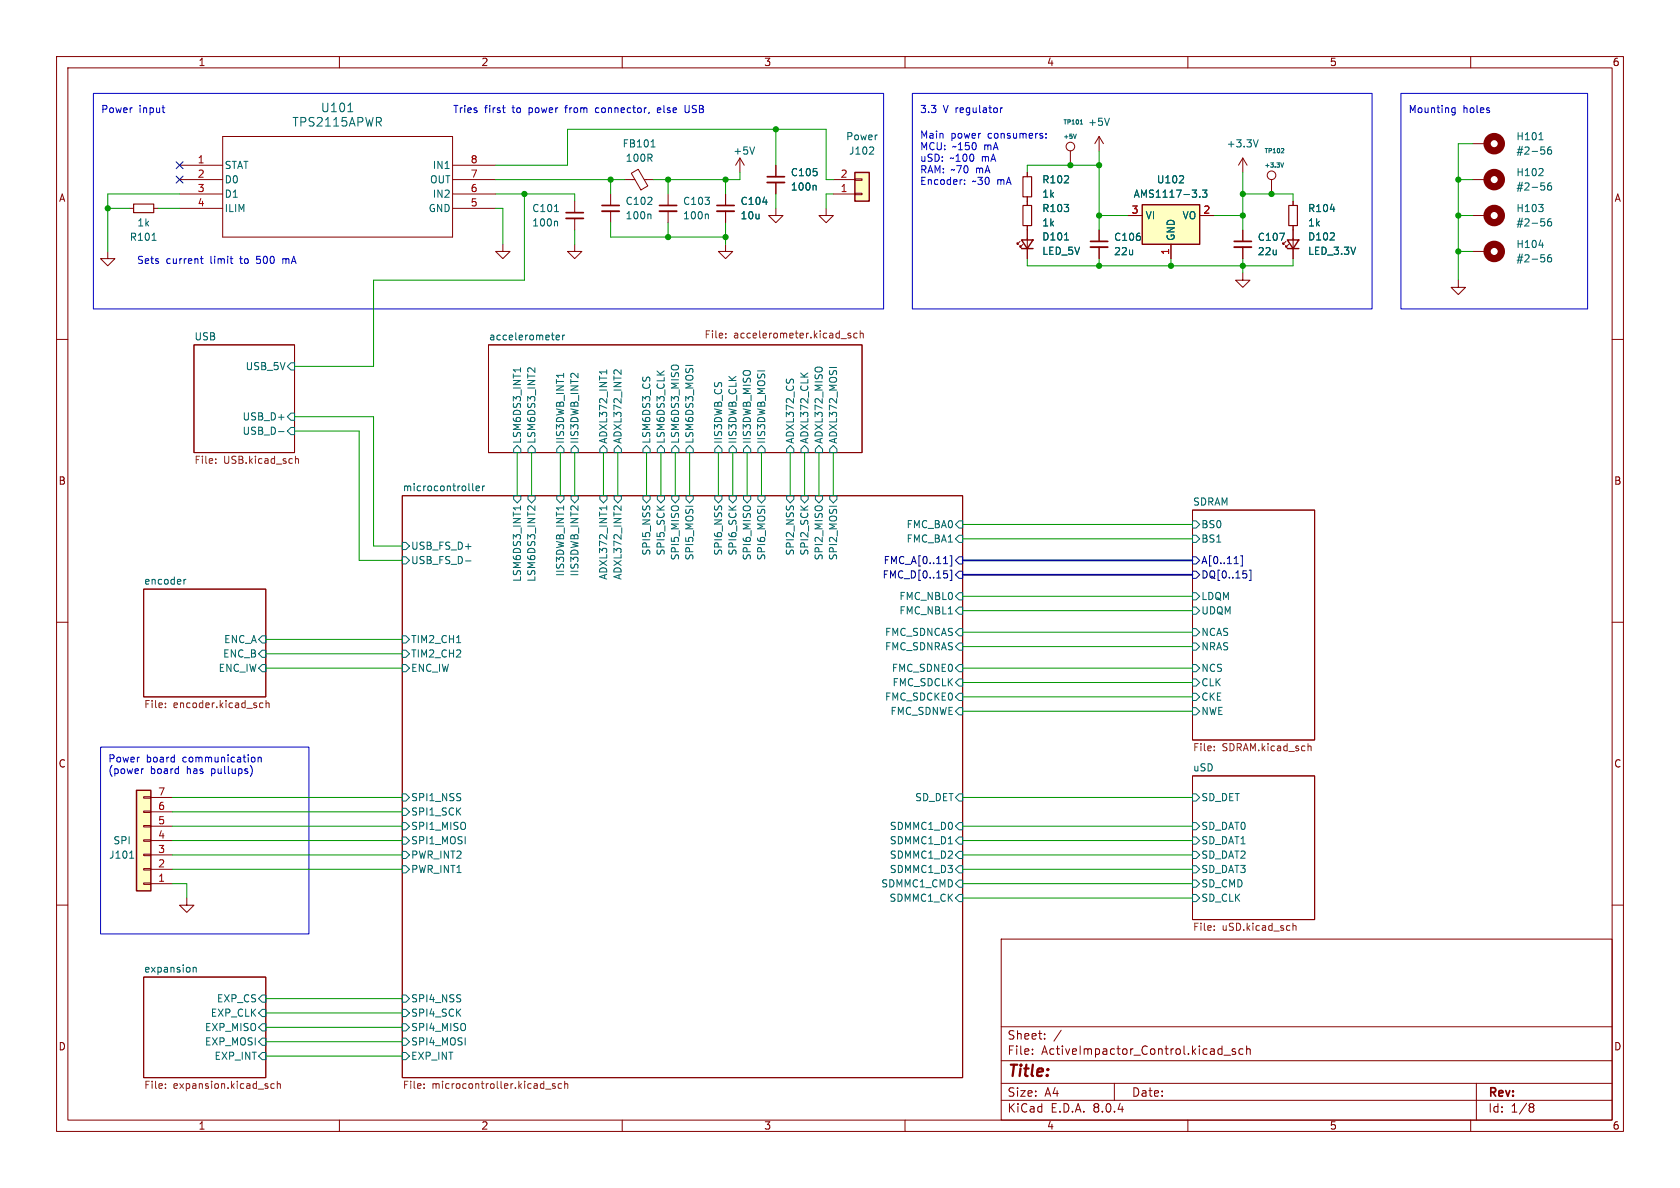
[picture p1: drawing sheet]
<svg xmlns="http://www.w3.org/2000/svg" width="297mm" height="210mm" viewBox="0 0 297 210" stroke-linecap="round" stroke-linejoin="round" font-family="sans-serif">
<g fill="none" stroke="#840000" stroke-width=".18">
<path d="M10 10h277v190h-277zM12 12h273v186h-273zM60 10v2M110 10v2M160 10v2M210 10v2M260 10v2M22.9 36.8h.7M27.2 36.8h.7M146 36.8v1.3h1.3l-1.3 1.3-1.2-1.3h1.2M228.6 35.6v.7M228.6 39.9v5.8"/>
<path d="M260.3 25.4h2.6M260.3 38.1h2.6M260.3 31.8h2.6M10 60h2M227.3 42.7l-.5 .5v-.3v.3h.3M227.8 43.2l-.5 .5v-.3v.3h.3M257.8 49.5v1.3h1.3l-1.3 1.3-1.3-1.3h1.3M285 60h2M34.3 61h17.8v19h-17.8zM86.4 61h66v19h-66zM71.1 87.6h99.1v102.9h-99.1zM210.8 90.2h21.6v40.6h-21.6z"/>
<path d="M10 110h2M25.4 104.1h21.6v19.1h-21.6zM285 110h2M210.8 137.2h21.6v25.4h-21.6zM10 160h2M33 158.8v1.2h1.3l-1.3 1.3-1.3-1.3h1.3M285 160h2M25.4 172.7h21.6v17.8h-21.6zM177 166h108v32h-108zM60 198v2M110 198v2M160 198v2"/>
<path d="M177 194.5h108M177 191.5h108M177 187.5h108M177 181.5h108M182.5 186.3v.1M182.5 185.5v.1M184.7 183.6v.1M184.7 182.8v.1M187.6 182.1l-1.3 2M197 191.5v3M210 198v2M216.4 186.5h1.1"/>
<path d="M218.4 185.5l-.4-.1-.2 .2 .1 .2 .5 .2v.3h-.6M219.7 185.5l-.4-.1-.3 .3v.4l.2 .2h.5M220.4 185.5l.2-.1 .4 .1v.9M220.4 184.9v1.5M260 198v2M261 191.5v6.5M270.6 195.1h.3l.3 .3-.3 .3M270.6 195.7h.3M270.9 195.7l.2 .2 .1 .4-.3 .3h-.3"/>
</g>
<g fill="none" stroke="#006464" stroke-width=".18">
<path d="M235.2 37h.8M272 36.1h.8l-.4 .5M272 31.1h.8M272.1 24.7h.7M272.7 36.7v.6M272.7 29.9v.4M273 26.6v.5M273 32.9v.6M273 39.3v.5M274.2 26h-.4a.85 .85 0 0 0 0 1.2l.4-.1 .1-.4-.2-.2h-.4l-.1 .2M274.2 32.3l-.4 .1a.85 .85 0 0 0 0 1.2l.4-.1 .1-.4-.2-.3-.4 .1-.1 .2M274.2 38.7h-.4a.85 .85 0 0 0 0 1.2l.4-.1 .1-.4-.2-.2h-.4l-.1 .2"/>
<path d="M26.9 42.5h.7M98.3 59.7l.6-.2v-.2l-.4-.1-.2 .2 .1 .6h.5M99.5 59.2v.9M99.8 59.2l-.3 .3M49.2 76.3h1M50.8 64.8l.6-.7h.7v1.3h-.7zM50.8 73.7l.6-.7h.7v1.3h-.7zM50.8 76.2l.6-.6h.7v1.2h-.7zM91.4 78.7l.7 .7v.6h-1.3v-.6zM92 65v.7M92 65.4h-1.3l.2 .1M93.3 79.4l.7-.7 .6 .7v.6h-1.3z"/>
<path d="M94.6 65v.8l-.8-.7-.3-.1-.1 .1M99.1 78.7l.6 .7v.6h-1.3v-.6zM99.6 66v.7M101.6 78.7l.6 .7v.6h-1.2v-.6zM106.7 78.7l.6 .7v.6h-1.3v-.6zM107.3 65.4v.7M107.3 65.7h-1.3l.3 .3M109.2 78.7l.7 .7v.6h-1.3v-.6zM109.8 65.4v.8l-.9-.8-.3 .1-.1 .4M114.3 78.7l.6 .7v.6h-1.2v-.6zM116.2 79.4l.6-.7 .7 .7v.6h-1.3zM119.4 78.7l.6 .7v.6h-1.3v-.6z"/>
<path d="M121.9 78.7l.7 .7v.6h-1.3v-.6zM126.4 79.4l.6-.7 .6 .7v.6h-1.2zM128.9 79.4l.6-.7 .7 .7v.6h-1.3zM131.4 79.4l.7-.7 .6 .7v.6h-1.3zM134.6 78.7l.7 .7v.6h-1.3v-.6zM139.7 78.7l.6 .7v.6h-1.2v-.6zM141.5 65.9l.8 .8M142.2 78.7l.7 .7v.6h-1.3v-.6zM142.8 65.9l-.7 .6M144.3 65h.9M144.8 78.7l.6 .7v.6h-1.3v-.6zM146.6 65h1.3"/>
<path d="M147.3 78.7l.7 .7v.6h-1.3v-.6zM71.1 98.4h.7l.6 .7-.6 .6h-.7zM71.1 95.9h.7l.6 .6-.6 .7h-.7zM82.3 99.2h1M83.6 85.5v1.1l.1 .2M84.2 86.3l.6-.1-.1-.2-.4-.1-.1 .2v.6h.5M85.3 85.9v.9M85.7 85.9l-.4 .3M90.8 87.6h1.3v.7l-.7 .6-.6-.6zM92 89.4v.8M92 89.8h-1.3l.2 .1M93.3 87.6h1.3v.7l-.6 .6-.7-.6z"/>
<path d="M94.6 89.4v.8l-.8-.7-.3-.1-.1 .2M98.4 87.6h1.3v.7l-.6 .6-.7-.6zM99.6 89.4v.8M101 87.6h1.2v.7l-.6 .6-.6-.6zM106 87.6h1.3v.7l-.6 .6-.7-.6zM107.3 89.8h-1.3l.3 .2M107.3 89.4v.8M108.6 87.6h1.3v.7l-.7 .6-.6-.6zM109.8 89.4v.8l-.9-.8-.3 .2-.1 .4M113.7 87.6h1.2v.7l-.6 .6-.6-.6zM116.2 87.6h1.3v.7l-.7 .6-.6-.6zM118.7 87.6h1.3v.7l-.6 .6-.7-.6z"/>
<path d="M121.3 87.6h1.3v.7l-.7 .6-.6-.6zM126.4 87.6h1.2v.7l-.6 .6-.6-.6zM128.9 87.6h1.3v.7l-.7 .6-.6-.6zM131.4 87.6h1.3v.7l-.6 .6-.7-.6zM134 87.6h1.3v.7l-.7 .6-.6-.6zM139.1 87.6h1.2v.7l-.6 .6-.6-.6zM141.6 87.6h1.3v.7l-.7 .6-.6-.6zM144.1 87.6h1.3v.7l-.6 .6-.7-.6zM146.7 87.6h1.3v.7l-.7 .6-.6-.6zM169.5 94.6h.7v1.3h-.7l-.6-.6zM169.5 92.1h.7v1.2h-.7l-.6-.6zM210.8 94.6h.7l.6 .7-.6 .6h-.7z"/>
<path d="M210.8 92.1h.7l.6 .6-.6 .6h-.7zM32.5 102.4v.9M32.9 102.4l-.4 .3M45.7 115.6l.7-.7h.6v1.3h-.6zM46.4 117.5h.6v1.2h-.6l-.7-.6zM46.4 112.4h.6v1.3h-.6l-.7-.7zM71.1 117.5h.7l.6 .6-.6 .6h-.7zM71.1 114.9h.7l.6 .7-.6 .6h-.7zM71.1 112.4h.7l.6 .6-.6 .7h-.7zM80.7 113.6h.7M169.5 107.3h.7v1.3h-.7l-.6-.6zM169.5 104.8h.7v1.2h-.7l-.6-.6z"/>
<path d="M169.5 113.7h.7v1.2h-.7l-.6-.6zM169.5 117.5h.7v1.2h-.7l-.6-.6zM169.5 111.1h.7v1.3h-.7l-.6-.6zM210.8 117.5h.7l.6 .6-.6 .6h-.7zM210.8 111.1h.7l.6 .7-.6 .6h-.7zM210.8 107.3h.7l.6 .7-.6 .6h-.7zM210.8 113.7h.7l.6 .6-.6 .6h-.7zM210.8 104.8h.7l.6 .6-.6 .6h-.7zM169.5 125.1h.7v1.3h-.7l-.6-.7zM169.5 122.6h.7v1.2h-.7l-.6-.6zM169.5 120h.7v1.3h-.7l-.6-.6zM210.8 120h.7l.6 .7-.6 .6h-.7z"/>
<path d="M210.8 122.6h.7l.6 .6-.6 .6h-.7zM210.8 125.1h.7l.6 .6-.6 .7h-.7zM71.1 148h.7l.6 .6-.6 .6h-.7zM71.1 145.4h.7l.6 .7-.6 .6h-.7zM71.1 140.3h.7l.6 .7-.6 .6h-.7zM71.1 153h.7l.6 .7-.6 .6h-.7zM71.1 150.5h.7l.6 .6-.6 .7h-.7zM71.1 142.9h.7l.6 .6-.6 .6h-.7zM169.5 153h.7v1.3h-.7l-.6-.6zM169.5 155.6h.7v1.2h-.7l-.6-.6zM169.5 140.3h.7v1.3h-.7l-.6-.6zM169.5 145.4h.7v1.3h-.7l-.6-.6z"/>
<path d="M169.5 148h.7v1.2h-.7l-.6-.6zM169.5 158.1h.7v1.3h-.7l-.6-.6zM169.5 150.5h.7v1.3h-.7l-.6-.7zM210.8 145.4h.7l.6 .7-.6 .6h-.7zM210.8 148h.7l.6 .6-.6 .6h-.7zM210.8 140.3h.7l.6 .7-.6 .6h-.7zM210.8 153h.7l.6 .7-.6 .6h-.7zM210.8 150.5h.7l.6 .6-.6 .7h-.7zM210.8 155.6h.7l.6 .6-.6 .6h-.7zM210.8 158.1h.7l.6 .7-.6 .6h-.7zM34.1 171v.8M34.1 171.1l.2-.1 .3 .1 .1 .7"/>
<path d="M46.4 178.4h.6v1.3h-.6l-.7-.6zM46.4 175.9h.6v1.3h-.6l-.7-.7zM71.1 175.9h.7l.6 .6-.6 .7h-.7zM71.1 178.4h.7l.6 .7-.6 .6h-.7zM46.4 181h.6v1.2h-.6l-.7-.6zM46.4 186.1h.6v1.2h-.6l-.7-.6zM46.4 183.5h.6v1.3h-.6l-.7-.6zM71.1 186.1h.7l.6 .6-.6 .6h-.7zM71.1 181h.7l.6 .6-.6 .6h-.7zM71.1 183.5h.7l.6 .7-.6 .6h-.7z"/>
</g>
<g fill="none" stroke="#000084" stroke-width=".18">
<path d="M168 98.2h.3v1.9h-.3M169.5 98.4h.7v1.3h-.7l-.6-.6zM210.8 98.4h.7l.6 .7-.6 .6h-.7zM218.2 99.6h.7M219.3 98.2h.3v1.9h-.3M166.9 100.9h.6M167.4 101.5l.1 .1-.1 .5M168 100.8h.3v1.8h-.3M169.5 101h.7v1.2h-.7l-.6-.6zM210.8 101h.7l.6 .6-.6 .6h-.7zM219.8 100.9h.6M220.3 101.5l.1 .1-.1 .5"/>
<path d="M220.8 100.8h.3v1.8h-.3"/>
</g>
<g fill="none" stroke="#725600" stroke-width=".18">
<path d="M128.3 59.6v.1M128.3 59v.1M150.4 59l-.3-.1-.2 .2 .1 .2 .4 .1v.3h-.5M151.5 59l-.3-.1-.3 .2 .1 .6h.5M152.1 59l.2-.1 .3 .1v.7M152.1 58.5v1.2M38.1 81.8v.1M38.1 81.1v.2M52.2 80.6v1.3M52.2 81.2l.2-.1h.3l.1 .8M29.2 124.3v.1M29.2 125v.1"/>
<path d="M46.5 124.3h-.4l-.2 .2 .1 .5h.5M47 124.4l.2-.1h.3l.1 .8M47 123.8v1.3M214.7 132.6v.1M214.7 131.9v.2M231.2 132l.2-.1h.3l.1 .8M214.7 163.7v.1M214.7 164.3v.2M228.6 163.2v1.3M228.6 163.7l.2-.1 .3 .1v.8M29.2 192.3v.1M29.2 191.6v.1"/>
<path d="M48.5 191.6h-.4l-.2 .2 .1 .5h.5M49 191.7l.2-.1h.3l.1 .8M49 191.1v1.3M75 192.3v.1M75 191.6v.1M96.4 192.5h1M98.1 191.6h-.3l-.2 .1 .1 .2 .4 .1v.3h-.5M99.3 191.6h-.4l-.2 .2 .1 .5h.5M99.8 191.7l.2-.1h.3l.1 .8M99.8 191.1v1.3"/>
</g>
<g fill="none" stroke="#840000" stroke-width="1.3">
<circle cx="264.2" cy="31.7" r="1.27"/>
<circle cx="264.2" cy="25.4" r="1.27"/>
<circle cx="264.2" cy="38.1" r="1.27"/>
</g>
<path d="M23.6 36.1h3.6v1.5h-3.6zM227.8 36.3h1.6v3.6h-1.6z" fill="none" stroke="#840000" stroke-width=".2"/>
<path d="M227.6 42.4h2l-1 1.5zM227.6 43.9h2" fill="none" stroke="#840000" stroke-width=".25"/>
<path d="M151.1 30.5h2.6v5.1h-2.6z" fill="#ffffc2"/>
<g fill="none" stroke="#840000" stroke-width=".18">
<path d="M147.3 34.3h3.8M147.3 31.8h3.8M151.1 31.6h1.3v.3h-1.3zM151.1 34.2h1.3v.2h-1.3zM224.8 31.8v2.5"/>
<circle cx="224.8" cy="31" r=".76"/>
</g>
<path d="M151.1 30.5h2.6v5.1h-2.6z" fill="none" stroke="#840000" stroke-width=".25"/>
<path d="M154.3 26l.2 .2-.1 .3-.7 .7h.8M226.4 28.8l.3 .8 .2-.8M226.8 26.3l.2 .1-.1 .2-.4 .4h.5" fill="none" stroke="#006464" stroke-width=".18"/>
<path d="M24.1 139.7h2.6v17.8h-2.6z" fill="#ffffc2"/>
<g fill="none" stroke="#840000" stroke-width=".18">
<path d="M31.7 29.2h7.7M31.7 31.8h7.7M31.7 34.3h7.7M31.7 36.8h7.7M39.4 24.1h40.6v17.8h-40.6zM80 29.2h7.6M80 31.8h7.6M80 34.3h7.6M80 36.8h7.6M110.5 31.8h1.7M111.6 30.6l1.2-.7 1.7 3-1.2 .7zM113.9 31.8h1.7"/>
<path d="M118.1 34.3v2M118.1 37.3v2.1M128.3 34.3v2M128.3 37.3v2.1M130.8 27.9l-.8 1.3M130.8 27.9v2.6M130.8 27.9l.8 1.3M137.2 36.8v1.3h1.2l-1.2 1.3-1.3-1.3h1.3M137.2 29.2v2M137.2 32.3v2M181.6 30.5v.7M181.6 34.8v.8"/>
<path d="M19 44.5v1.2h1.3l-1.3 1.3-1.2-1.3h1.2M260.3 44.5h2.6M25.4 140.8h1.3v.3h-1.3zM25.4 143.4h1.3v.2h-1.3zM25.4 145.9h1.3v.3h-1.3zM25.4 148.5h1.3v.2h-1.3zM25.4 151h1.3v.3h-1.3zM25.4 153.5h1.3v.3h-1.3zM25.4 156.1h1.3v.2h-1.3zM26.7 156.2h3.8M26.7 153.7h3.8M26.7 151.1h3.8"/>
<path d="M26.7 148.6h3.8M26.7 146.1h3.8M26.7 143.5h3.8M26.7 141h3.8"/>
</g>
<path d="M24.1 139.7h2.6v17.8h-2.6z" fill="none" stroke="#840000" stroke-width=".25"/>
<path d="M61.5 19.7h.9M115.1 26h.7M115.3 24.9l.2-.2v1.3M125.1 37.8l.1 .2v.7M133.4 26l-.4 1.2M134.9 35.7h.7M144.1 32.8l.2 .1v.7M272.1 43.3h.8M273 45.6v.6M274.2 45l-.4 .1a.85 .85 0 0 0 0 1.2l.4-.1 .1-.4-.2-.3-.4 .1-.1 .2M22.9 151.7h.7" fill="none" stroke="#006464" stroke-width=".18"/>
<circle cx="264.2" cy="44.4" r="1.27" fill="none" stroke="#840000" stroke-width="1.3"/>
<path d="M116.6 37.3h3M126.7 37.3h3.1M135.6 32.3h3.1" fill="none" stroke="#840000" stroke-width=".33"/>
<path d="M116.6 36.3h3M126.7 36.3h3.1M135.6 31.2h3.1" fill="none" stroke="#840000" stroke-width=".3"/>
<path d="M180.8 31.2h1.6v3.6h-1.6z" fill="none" stroke="#840000" stroke-width=".2"/>
<path d="M201.9 36.2h10.2v7h-10.2z" fill="#ffffc2"/>
<path d="M201.9 36.2h10.2v7h-10.2zM180.6 42.4h2l-1 1.5zM180.6 43.9h2" fill="none" stroke="#840000" stroke-width=".25"/>
<g fill="none" stroke="#840000" stroke-width=".18">
<path d="M101.6 35.6v2M101.6 38.6v2M107.9 34.3v2M107.9 37.3v2.1M128.3 34.3v2M128.3 37.3v2.1M137.2 29.2v2M137.2 32.3v2M181.6 30.5v.7M181.6 34.8v1.5M181.6 39.9v5.8M189.2 26.7v2.5"/>
<path d="M194.3 24.1v2.6M194.3 24.1l-.8 1.3M194.3 24.1l.8 1.3M199.4 38.1h2.5M212.1 38.1h2.5M219.7 27.9l-.8 1.3M219.7 27.9v2.6M219.7 27.9l.8 1.3M228.6 35.6v.7M228.6 39.9v2.5M88.9 43.2v1.3h1.3l-1.3 1.2-1.3-1.2h1.3M101.6 43.2v1.3h1.3l-1.3 1.2-1.3-1.2h1.3"/>
<path d="M128.3 43.2v1.3h1.2l-1.2 1.2-1.3-1.2h1.3M180.3 42.7l-.5 .5v-.3v.3h.3M180.8 43.2l-.5 .5v-.3v.3h.3M194.3 40.6v2.1M194.3 43.7v2M207 43.2v2.5M219.7 48.3v1.2h1.3l-1.3 1.3-1.3-1.3h1.3M219.7 40.6v2.1M219.7 43.7v2M228.6 43.9v1.8"/>
<circle cx="189.2" cy="25.9" r=".76"/>
</g>
<g fill="none" stroke="#006464" stroke-width=".18">
<path d="M98 37.4h.7M98.4 39.1l.2 .2v.6M114.9 37.8l.2 .2v.7M134.9 35.7h.7M144.1 32.8l.2 .1v.7M190.3 23.7l-.3 .8M191 21.9h.4M191.1 21.3l.1-.1v.7M196.1 20.9l-.4 1.3M208.5 32.3h.7M209.2 31.2v.4M212.1 34.7v.2"/>
<path d="M212.6 33.6h.8l-.5 .5 .4 .1v.5l-.2 .2-.5-.2M222.4 24.7l-.4 1.3M235.2 37h.8M188.2 42.4h.7M226.2 41.2h.9l-.6 1.3"/>
</g>
<path d="M100.1 38.6h3M106.4 37.3h3.1M192.8 43.7h3M218.2 43.7h3" fill="none" stroke="#840000" stroke-width=".33"/>
<path d="M100.1 37.6h3M106.4 36.3h3.1M192.8 42.7h3M218.2 42.7h3" fill="none" stroke="#840000" stroke-width=".3"/>
<path d="M180.8 36.3h1.6v3.6h-1.6z" fill="none" stroke="#840000" stroke-width=".2"/>
<g fill="none" stroke="#0000c2" stroke-width=".18">
<path d="M16.5 16.5h139.7v38.1h-139.7zM28.6 19.1h.5M28.9 19.8l.2 .1M88.8 19.1h.5M89.1 19.8l.2 .1M105.5 19.1l-.2 .2v.4l.2 .2M114.8 19.8l-.2 .3M116.6 19.1h-.2l-.2 .1 .1 .6 .3 .1M116.8 19.4l-.6 .1M121.1 18.6l.1 1.2 .2 .1 .3-.1M161.3 16.5h81.3v38.1h-81.3zM176.9 19.1v.8"/>
<path d="M177.2 19.1l-.3 .2M247.6 16.5h33.1v38.1h-33.1zM256.7 19.8l.2 .1 .3-.1M257.2 19.1v1l-.2 .2h-.3M257.2 19.1h-.3l-.2 .1M170.5 32.5v.1M170.5 31.8v.1M184.3 24.1v.3M184.9 24.3v.1M184.9 23.6v.2M35.4 45.7h.5M35.6 45.3v1.1l.3 .2"/>
<path d="M40.7 45.7h.5M40.9 46.5l.3 .1M50 45.7v.9M50.2 45.7l-.2 .2M17.8 132.1h36.8v33h-36.8zM25.4 135.9l-.4 .2M44.3 135.4a1.49 1.49 0 0 1 0 1.8M44.7 133.9h.3l.1 .2-.1 .5-.3 .1M45.6 134l.2-.1h.3l.1 .8M45.6 133.9v.8"/>
</g>
<path d="M170.2 99.1h40.6M170.2 101.6h40.6" fill="none" stroke="#000084" stroke-width=".3"/>
<g fill="none" stroke="#009600" stroke-width=".18">
<path d="M19 36.8h3.9M27.9 36.8h3.8M31.7 34.3h-12.7v10.2M87.6 34.3h14v1.3M87.6 31.8h22.9M87.6 29.2h12.7v-6.3h45.7v8.9h1.3M87.6 36.8h1.3v6.4M92.7 34.3v15.2h-26.7v15.3h-13.9M107.9 39.4v2.5h20.4M107.9 31.8v2.5M118.1 31.8v2.5M118.1 39.4v2.5"/>
<path d="M128.3 31.8v2.5M128.3 39.4v3.8M130.8 30.5v1.3h-15.2M137.2 22.9v6.3M137.2 34.3v2.5M147.3 34.3h-1.3v2.5M194.3 38.1h5.1M194.3 29.2h-12.7v1.3M194.3 26.7v13.9M214.6 38.1h5.1M219.7 30.5v10.1M219.7 34.3h8.9v1.3"/>
<path d="M257.8 38.1h2.5M257.8 31.8h2.5M260.3 25.4h-2.5v24.1M101.6 40.6v2.6M181.6 45.7v1.3h47v-1.3M194.3 45.7v1.3M207 45.7v1.3M219.7 45.7v2.6M257.8 44.5h2.5M52.1 76.2h11.4v22.9h7.6M52.1 73.7h13.9v22.8h5.1M91.4 80v7.6"/>
<path d="M94 80v7.6M99.1 80v7.6M101.6 80v7.6M106.7 80v7.6M109.2 80v7.6M114.3 80v7.6M116.8 80v7.6M119.4 80v7.6M121.9 80v7.6M127 80v7.6M129.5 80v7.6M132.1 80v7.6"/>
<path d="M134.6 80v7.6M139.7 80v7.6M142.2 80v7.6M144.8 80v7.6M147.3 80v7.6M170.2 92.7h40.6M170.2 95.3h40.6M47 118.1h24.1M47 115.6h24.1M47 113h24.1M170.2 118.1h40.6M170.2 105.4h40.6"/>
<path d="M170.2 108h40.6M170.2 114.3h40.6M170.2 111.8h40.6M170.2 120.7h40.6M170.2 125.7h40.6M170.2 123.2h40.6M30.5 156.2h2.5v2.6M30.5 153.7h40.6M30.5 151.1h40.6M30.5 146.1h40.6M30.5 148.6h40.6M30.5 143.5h40.6"/>
<path d="M30.5 141h40.6M170.2 156.2h40.6M170.2 153.7h40.6M170.2 151.1h40.6M170.2 146.1h40.6M170.2 148.6h40.6M170.2 141h40.6M170.2 158.8h40.6M47 176.5h24.1M47 179.1h24.1M47 181.6h24.1M47 186.7h24.1"/>
<path d="M47 184.2h24.1"/>
</g>
<path d="M31.1 31.1l1.3 1.3M31.1 28.6l1.3 1.2M32.4 31.1l-1.3 1.3M32.4 28.6l-1.3 1.2" fill="none" stroke="#000084" stroke-width=".18"/>
<g fill="#009600" stroke="#009600" stroke-width=".18">
<circle cx="118.1" cy="41.9" r=".46"/>
<circle cx="128.3" cy="41.9" r=".46"/>
<circle cx="107.9" cy="31.8" r=".46"/>
<circle cx="224.8" cy="34.3" r=".46"/>
<circle cx="219.7" cy="34.3" r=".46"/>
<circle cx="257.8" cy="31.8" r=".46"/>
<circle cx="257.8" cy="44.5" r=".46"/>
<circle cx="257.8" cy="38.1" r=".46"/>
<circle cx="194.3" cy="38.1" r=".46"/>
<circle cx="219.7" cy="47" r=".46"/>
<circle cx="207" cy="47" r=".46"/>
<circle cx="194.3" cy="47" r=".46"/>
<circle cx="128.3" cy="31.8" r=".46"/>
<circle cx="137.2" cy="22.9" r=".46"/>
<circle cx="118.1" cy="31.8" r=".46"/>
<circle cx="219.7" cy="38.1" r=".46"/>
<circle cx="194.3" cy="29.2" r=".46"/>
<circle cx="189.2" cy="29.2" r=".46"/>
<circle cx="92.7" cy="34.3" r=".46"/>
<circle cx="19" cy="36.8" r=".46"/>
</g>
<text font-size="2.8" fill="#840000" x="178" y="190.9">Title:</text>
<g font-size="2.1" fill="#006464">
<text x="51.6" y="22.6">TPS2115APWR</text>
<text x="56.6" y="20">U101</text>
</g>
<g font-size="2.1" fill="#840000">
<text x="178" y="184">Sheet:</text>
<text x="178" y="186.7">File:</text>
<text x="184.1" y="186.7">ActiveImpactor_Control.kicad_sch</text>
<text x="178" y="196.9">KiCad</text>
<text x="178" y="194.1">Size:</text>
<text x="184.7" y="194.1">A4</text>
<text x="185.7" y="196.9">E.D.A.</text>
<text x="193.3" y="196.9">8.0.4</text>
<text x="200" y="194.1">Date:</text>
<text x="263" y="194.3">Rev:</text>
<text x="263" y="196.9">Id:</text>
<text x="267.1" y="196.9">1/8</text>
</g>
<g font-size="1.8" fill="#840000">
<text x="35" y="11.9">1</text>
<text x="85" y="11.9">2</text>
<text x="135" y="11.9">3</text>
<text x="185" y="11.9">4</text>
<text x="235" y="11.9">5</text>
<text x="285" y="11.9">6</text>
<text x="10.3" y="35.9">A</text>
<text x="285.3" y="35.9">A</text>
<text x="10.3" y="85.9">B</text>
<text x="285.3" y="85.9">B</text>
<text x="10.3" y="135.9">C</text>
<text x="285.3" y="135.9">C</text>
<text x="10.3" y="185.9">D</text>
<text x="285.3" y="185.9">D</text>
<text x="35" y="199.9">1</text>
<text x="85" y="199.9">2</text>
<text x="135" y="199.9">3</text>
<text x="185" y="199.9">4</text>
<text x="235" y="199.9">5</text>
<text x="285" y="199.9">6</text>
</g>
<g font-size="1.8" fill="#0000c2">
<text x="17.8" y="20.1">Power</text>
<text x="24.6" y="20.1">input</text>
<text x="80" y="20.1">Tries</text>
<text x="85.7" y="20.1">first</text>
<text x="90.7" y="20.1">to</text>
<text x="93.7" y="20.1">power</text>
<text x="100.4" y="20.1">from</text>
<text x="105.9" y="20.1">connector,</text>
<text x="117.1" y="20.1">else</text>
<text x="122.1" y="20.1">USB</text>
<text x="162.6" y="20.1">3.3</text>
<text x="166.8" y="20.1">V regulator</text>
<text x="248.9" y="20.1">Mounting</text>
<text x="258.6" y="20.1">holes</text>
<text x="162.6" y="24.6">Main</text>
<text x="162.6" y="26.6">MCU:</text>
<text x="162.6" y="28.7">uSD:</text>
<text x="168" y="28.7">~100</text>
<text x="168.1" y="24.6">power</text>
<text x="168.4" y="26.6">~150</text>
<text x="173.7" y="28.7">mA</text>
<text x="174.1" y="26.6">mA</text>
<text x="174.8" y="24.6">consumers:</text>
<text x="162.6" y="30.7">RAM: ~70</text>
<text x="162.6" y="32.8">Encoder:</text>
<text x="171.9" y="32.8">~30</text>
<text x="172.6" y="30.7">mA</text>
<text x="176.4" y="32.8">mA</text>
<text x="24.1" y="46.7">Sets</text>
<text x="29.4" y="46.7">current</text>
<text x="37.3" y="46.7">limit</text>
<text x="42.8" y="46.7">to</text>
<text x="45.8" y="46.7">500</text>
<text x="50.6" y="46.7">mA</text>
<text x="19" y="134.9">Power</text>
<text x="19" y="136.9">(power</text>
<text x="25.8" y="134.9">board</text>
<text x="26.6" y="136.9">board</text>
<text x="32.4" y="134.9">communication</text>
<text x="33.1" y="136.9">has</text>
<text x="37.6" y="136.9">pullups)</text>
</g>
<g font-size="1.8" fill="#006464">
<text x="192.3" y="22.5">+5V</text>
<text x="110" y="26.3">FB101</text>
<text x="110.5" y="28.8">100R</text>
<text x="129.5" y="27.5">+5V</text>
<text x="149.5" y="25">Power</text>
<text x="150" y="27.5">J102</text>
<text x="216.8" y="26.3">+3.3V</text>
<text x="268" y="25">H101</text>
<text x="268" y="27.5">#2-56</text>
<text x="39.6" y="30.1">STAT</text>
<text x="39.6" y="32.6">D0</text>
<text x="39.6" y="35.2">D1</text>
<text x="75.9" y="32.6">OUT</text>
<text x="76.4" y="35.2">IN2</text>
<text x="76.4" y="30.1">IN1</text>
<text x="139.7" y="31.3">C105</text>
<text x="139.7" y="33.9">100n</text>
<text x="184.2" y="32.6">R102</text>
<text x="184.2" y="35.2">1k</text>
<text x="200.3" y="35.2">AMS1117-3.3</text>
<text x="204.4" y="32.6">U102</text>
<text x="268" y="31.3">H102</text>
<text x="268" y="33.9">#2-56</text>
<text x="24.2" y="40.2">1k</text>
<text x="39.6" y="37.7">ILIM</text>
<text x="75.7" y="37.7">GND</text>
<text x="94" y="37.7">C101</text>
<text x="94" y="40.2">100n</text>
<text x="110.5" y="36.4">C102</text>
<text x="110.5" y="39">100n</text>
<text x="120.7" y="36.4">C103</text>
<text x="120.7" y="39">100n</text>
<text x="130.8" y="36.4">C104</text>
<text x="130.8" y="39">10u</text>
<text x="184.2" y="37.7">R103</text>
<text x="184.2" y="40.2">1k</text>
<text x="202.4" y="39">VI</text>
<text x="209" y="39">VO</text>
<text x="231.1" y="37.7">R104</text>
<text x="231.1" y="40.2">1k</text>
<text x="268" y="37.7">H103</text>
<text x="268" y="40.2">#2-56</text>
<text x="22.8" y="42.8">R101</text>
<text x="184.2" y="42.7">D101</text>
<text x="184.2" y="45.3">LED_5V</text>
<text x="196.9" y="42.8">C106</text>
<text x="196.9" y="45.3">22u</text>
<text x="207.9" y="42.7" transform="rotate(-90 207.9 42.7)">GND</text>
<text x="222.3" y="42.8">C107</text>
<text x="222.3" y="45.3">22u</text>
<text x="231.1" y="42.7">D102</text>
<text x="231.1" y="45.3">LED_3.3V</text>
<text x="268" y="44">H104</text>
<text x="268" y="46.6">#2-56</text>
<text x="34.3" y="60.2">USB</text>
<text x="43.3" y="65.6">USB_5V</text>
<text x="86.4" y="60.2">accelerometer</text>
<text x="42.8" y="74.5">USB_D+</text>
<text x="42.8" y="77.1">USB_D-</text>
<text x="92.3" y="78.5" transform="rotate(-90 92.3 78.5)">LSM6DS3_INT1</text>
<text x="94.8" y="78.5" transform="rotate(-90 94.8 78.5)">LSM6DS3_INT2</text>
<text x="99.9" y="78.5" transform="rotate(-90 99.9 78.5)">IIS3DWB_INT1</text>
<text x="102.5" y="78.5" transform="rotate(-90 102.5 78.5)">IIS3DWB_INT2</text>
<text x="107.5" y="78.5" transform="rotate(-90 107.5 78.5)">ADXL372_INT1</text>
<text x="110.1" y="78.5" transform="rotate(-90 110.1 78.5)">ADXL372_INT2</text>
<text x="115.2" y="78.5" transform="rotate(-90 115.2 78.5)">LSM6DS3_CS</text>
<text x="117.7" y="78.5" transform="rotate(-90 117.7 78.5)">LSM6DS3_CLK</text>
<text x="120.2" y="78.5" transform="rotate(-90 120.2 78.5)">LSM6DS3_MISO</text>
<text x="122.8" y="78.5" transform="rotate(-90 122.8 78.5)">LSM6DS3_MOSI</text>
<text x="127.9" y="78.5" transform="rotate(-90 127.9 78.5)">IIS3DWB_CS</text>
<text x="130.4" y="78.5" transform="rotate(-90 130.4 78.5)">IIS3DWB_CLK</text>
<text x="132.9" y="78.5" transform="rotate(-90 132.9 78.5)">IIS3DWB_MISO</text>
<text x="135.5" y="78.5" transform="rotate(-90 135.5 78.5)">IIS3DWB_MOSI</text>
<text x="140.6" y="78.5" transform="rotate(-90 140.6 78.5)">ADXL372_CS</text>
<text x="143.1" y="78.5" transform="rotate(-90 143.1 78.5)">ADXL372_CLK</text>
<text x="145.6" y="78.5" transform="rotate(-90 145.6 78.5)">ADXL372_MISO</text>
<text x="148.2" y="78.5" transform="rotate(-90 148.2 78.5)">ADXL372_MOSI</text>
<text x="71.1" y="86.9">microcontroller</text>
<text x="210.8" y="89.5">SDRAM</text>
<text x="160.2" y="93.6">FMC_BA0</text>
<text x="212.3" y="93.6">BS0</text>
<text x="72.6" y="99.9">USB_FS_D-</text>
<text x="72.6" y="97.4">USB_FS_D+</text>
<text x="99.9" y="102" transform="rotate(-90 99.9 102)">IIS3DWB_INT1</text>
<text x="102.5" y="102" transform="rotate(-90 102.5 102)">IIS3DWB_INT2</text>
<text x="115.2" y="98.3" transform="rotate(-90 115.2 98.3)">SPI5_NSS</text>
<text x="117.7" y="98.3" transform="rotate(-90 117.7 98.3)">SPI5_SCK</text>
<text x="120.2" y="99.2" transform="rotate(-90 120.2 99.2)">SPI5_MISO</text>
<text x="122.8" y="99.2" transform="rotate(-90 122.8 99.2)">SPI5_MOSI</text>
<text x="127.9" y="98.3" transform="rotate(-90 127.9 98.3)">SPI6_NSS</text>
<text x="130.4" y="98.3" transform="rotate(-90 130.4 98.3)">SPI6_SCK</text>
<text x="132.9" y="99.2" transform="rotate(-90 132.9 99.2)">SPI6_MISO</text>
<text x="135.5" y="99.2" transform="rotate(-90 135.5 99.2)">SPI6_MOSI</text>
<text x="140.6" y="98.3" transform="rotate(-90 140.6 98.3)">SPI2_NSS</text>
<text x="143.1" y="98.3" transform="rotate(-90 143.1 98.3)">SPI2_SCK</text>
<text x="145.6" y="99.2" transform="rotate(-90 145.6 99.2)">SPI2_MISO</text>
<text x="148.2" y="99.2" transform="rotate(-90 148.2 99.2)">SPI2_MOSI</text>
<text x="160.2" y="96.1">FMC_BA1</text>
<text x="212.3" y="96.1">BS1</text>
<text x="25.4" y="103.4">encoder</text>
<text x="92.3" y="103" transform="rotate(-90 92.3 103)">LSM6DS3_INT1</text>
<text x="94.8" y="103" transform="rotate(-90 94.8 103)">LSM6DS3_INT2</text>
<text x="107.5" y="102.6" transform="rotate(-90 107.5 102.6)">ADXL372_INT1</text>
<text x="110.1" y="102.6" transform="rotate(-90 110.1 102.6)">ADXL372_INT2</text>
<text x="158.9" y="106.3">FMC_NBL0</text>
<text x="212.3" y="106.3">LDQM</text>
<text x="39.5" y="113.9">ENC_A</text>
<text x="72.6" y="113.9">TIM2_CH1</text>
<text x="156.4" y="112.6">FMC_SDNCAS</text>
<text x="158.9" y="108.8">FMC_NBL1</text>
<text x="212.3" y="112.6">NCAS</text>
<text x="212.3" y="108.8">UDQM</text>
<text x="38.6" y="119">ENC_IW</text>
<text x="39.3" y="116.4">ENC_B</text>
<text x="72.6" y="119">ENC_IW</text>
<text x="72.6" y="116.4">TIM2_CH2</text>
<text x="156.4" y="115.2">FMC_SDNRAS</text>
<text x="157.6" y="119">FMC_SDNE0</text>
<text x="212.3" y="119">NCS</text>
<text x="212.3" y="115.2">NRAS</text>
<text x="156.4" y="124.1">FMC_SDCKE0</text>
<text x="157.7" y="121.5">FMC_SDCLK</text>
<text x="212.3" y="121.5">CLK</text>
<text x="212.3" y="124.1">CKE</text>
<text x="157.3" y="126.6">FMC_SDNWE</text>
<text x="212.3" y="126.6">NWE</text>
<text x="210.8" y="136.4">uSD</text>
<text x="72.6" y="141.8">SPI1_NSS</text>
<text x="161.7" y="141.8">SD_DET</text>
<text x="212.3" y="141.8">SD_DET</text>
<text x="19.9" y="149.5">SPI</text>
<text x="72.6" y="149.5">SPI1_MOSI</text>
<text x="72.6" y="146.9">SPI1_MISO</text>
<text x="72.6" y="144.4">SPI1_SCK</text>
<text x="157.2" y="146.9">SDMMC1_D0</text>
<text x="157.2" y="149.5">SDMMC1_D1</text>
<text x="212.3" y="146.9">SD_DAT0</text>
<text x="212.3" y="149.5">SD_DAT1</text>
<text x="19.2" y="152">J101</text>
<text x="72.6" y="154.5">PWR_INT1</text>
<text x="72.6" y="152">PWR_INT2</text>
<text x="157.2" y="154.5">SDMMC1_D3</text>
<text x="157.2" y="152">SDMMC1_D2</text>
<text x="212.3" y="154.5">SD_DAT3</text>
<text x="212.3" y="152">SD_DAT2</text>
<text x="155.7" y="157.1">SDMMC1_CMD</text>
<text x="157.1" y="159.6">SDMMC1_CK</text>
<text x="212.3" y="157.1">SD_CMD</text>
<text x="212.3" y="159.6">SD_CLK</text>
<text x="25.4" y="172">expansion</text>
<text x="37.2" y="179.9">EXP_CLK</text>
<text x="38.3" y="177.4">EXP_CS</text>
<text x="72.6" y="177.4">SPI4_NSS</text>
<text x="72.6" y="179.9">SPI4_SCK</text>
<text x="36.1" y="182.5">EXP_MISO</text>
<text x="36.1" y="185">EXP_MOSI</text>
<text x="72.6" y="182.5">SPI4_MISO</text>
<text x="72.6" y="185">SPI4_MOSI</text>
<text x="37.8" y="187.6">EXP_INT</text>
<text x="72.6" y="187.6">EXP_INT</text>
</g>
<g font-size="1.8" fill="#a90000">
<text x="34.9" y="29">1</text>
<text x="83.1" y="29">8</text>
<text x="34.9" y="31.5">2</text>
<text x="34.9" y="34">3</text>
<text x="83.1" y="34">6</text>
<text x="83.1" y="31.5">7</text>
<text x="148.5" y="34">1</text>
<text x="148.5" y="31.5">2</text>
<text x="34.9" y="36.6">4</text>
<text x="83.1" y="36.6">5</text>
<text x="200" y="37.8">3</text>
<text x="212.7" y="37.8">2</text>
<text x="206.8" y="45.2" transform="rotate(-90 206.8 45.2)">1</text>
<text x="27.9" y="143.3">6</text>
<text x="27.9" y="140.7">7</text>
<text x="27.9" y="148.3">4</text>
<text x="27.9" y="145.8">5</text>
<text x="27.9" y="156">1</text>
<text x="27.9" y="153.4">2</text>
<text x="27.9" y="150.9">3</text>
</g>
<g font-size="1.8" fill="#725600">
<text x="124.5" y="60.1">File:</text>
<text x="129.7" y="60.1">accelerometer.kicad_sch</text>
<text x="34.3" y="82.3">File:</text>
<text x="39.5" y="82.3">USB.kicad_sch</text>
<text x="25.4" y="125.5">File:</text>
<text x="30.6" y="125.5">encoder.kicad_sch</text>
<text x="210.8" y="133.1">File:</text>
<text x="216" y="133.1">SDRAM.kicad_sch</text>
<text x="210.8" y="164.9">File:</text>
<text x="216" y="164.9">uSD.kicad_sch</text>
<text x="25.4" y="192.8">File:</text>
<text x="30.6" y="192.8">expansion.kicad_sch</text>
<text x="71.1" y="192.8">File:</text>
<text x="76.3" y="192.8">microcontroller.kicad_sch</text>
</g>
<g font-size="1.8" fill="#000084">
<text x="156.1" y="99.9">FMC_A[0..11]</text>
<text x="212.3" y="99.9">A[0..11]</text>
<text x="155.9" y="102.5">FMC_D[0..15]</text>
<text x="212.3" y="102.5">DQ[0..15]</text>
</g>
<g font-size="1.1" fill="#006464">
<text x="187.9" y="22.2">TP101</text>
<text x="187.9" y="24.7">+5V</text>
<text x="223.4" y="27.3">TP102</text>
<text x="223.4" y="29.8">+3.3V</text>
</g>
</svg>
